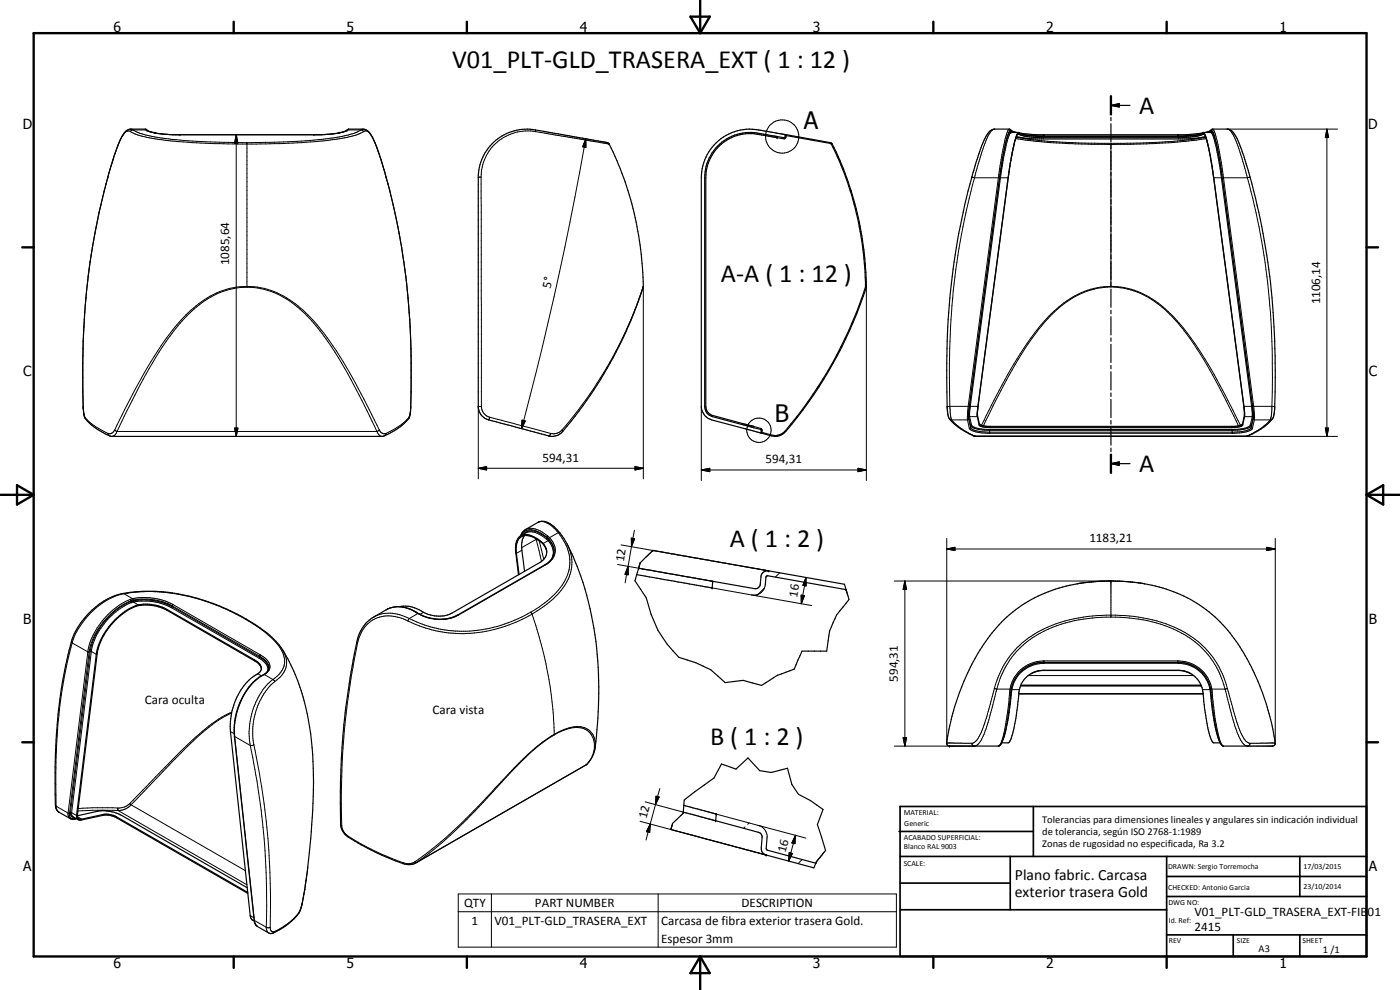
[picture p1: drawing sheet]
<svg xmlns="http://www.w3.org/2000/svg" width="420mm" height="297mm" viewBox="0 0 420 297" stroke-linecap="round" stroke-linejoin="round" font-family="sans-serif">
<g fill="none" stroke="#000" stroke-width=".35">
<path d="M45.8 39.8l.8 .1M45.9 39.8l-1.3-.4-1-.7h-4.5a5 5 0 0 0-3.2 3.7l-.2 .4a104.4 104.4 0 0 0-4.4 14.5 226.4 226.4 0 0 0-6.2 66.3v.3a4 4 0 0 0 1.8 3.1l2.6 1.9 2.1 1.3 1.8 .7h81.4a17.9 17.9 0 0 0 8.1-5.8l.4-3.1a253.4 253.4 0 0 0-.7-30.4 183.9 183.9 0 0 0-9.9-48.3l-.7-1.8a4.3 4.3 0 0 0-3-2.8h-4.4l-.9 .7-1.3 .4M45.9 39.8l5.9 .6h44.7l5.9-.6M102.4 39.8l-.7 .1M303.3 39.8h2.4l.6 .4 1.7 .4 4.6 .4h41.6l4.6-.4 1.1-.2 1.2-.6h2.4M305.6 39.8l-.5 .8-.4 1.1M305.8 39.9l5.4 .5h44.4l5.4-.5M333.4 31.6l2.5-.5v1zM333.4 28.9v5.4M333.4 35.2v1M333.4 37.1v5.5M333.4 31.6h5.7"/>
<path d="M361.2 39.8l.2 .1a33 33 0 0 1 2.2 9.1l.3 1.7M363.5 39l-1.8 .8M363.5 39h.1M363.5 39l.4-.3h4.6a5.4 5.4 0 0 1 3.3 4.1 147.3 147.3 0 0 1 7.2 27.2 238.9 238.9 0 0 1 3.5 53.4v.2a4.1 4.1 0 0 1-1.9 3.4 22.4 22.4 0 0 1-6.5 3.9h-81.4l-2.4-1.1a16 16 0 0 1-5.5-4.3l-.4-1.4a224 224 0 0 1 7.4-71.6l.8-2.8a30.3 30.3 0 0 1 4.4-10.3l.8-.5 .7-.2 4.6 .1a2.42 2.42 0 0 0 2 1M147.6 43.3a14.8 14.8 0 0 1 14.4-4.1l20.4 3.6a29.7 29.7 0 0 1 3.8 7.9 97.9 97.9 0 0 1 6.7 35.7l-.7 2.2a120.6 120.6 0 0 1-9.1 20.3 117.4 117.4 0 0 1-14.9 21.2l-1.6 .7a6.9 6.9 0 0 1-4.1-.6l-13.5-3.6a6.6 6.6 0 0 1-4.4-1.8l-.7-1.2-.4-1.3v-69.8a14.5 14.5 0 0 1 4.1-9.2zM182.1 42.8h.1M233.2 41v.3l-2-.4a20 20 0 0 0-10.9 0 13.3 13.3 0 0 0-8.5 12.4v68.6a2.83 2.83 0 0 0 2.1 2.8l12.3 3.2-.1 .4M233.2 41l-2-.4a19.5 19.5 0 0 0-10.8 0 13.7 13.7 0 0 0-8.9 12.7v68.6a3.2 3.2 0 0 0 2.3 3.1l12.3 3.3M235.9 40.8v.3M235.9 40.7v.1M235.9 40.7l13.2 2.3 .4 .3a98.5 98.5 0 0 1 10.2 42.8 124.2 124.2 0 0 1-24.7 43.8 4.1 4.1 0 0 1-3.4 .7l-2.8-.8-.1-.6M236 40.4l13.4 2.4a56.1 56.1 0 0 1 5.1 11.8 101.4 101.4 0 0 1 5.5 31.6 124.7 124.7 0 0 1-24.8 43.9 4.2 4.2 0 0 1-3.6 .7l-2.9-.8"/>
<path d="M236 40.4l-.3 .2-.2 .7-2.3-.3M236 40.4l-5.1-.9a17.4 17.4 0 0 0-13.8 1.6 14.6 14.6 0 0 0-6.6 12.2v68.6a4.4 4.4 0 0 0 3.1 4.1l15.1 4M303.2 49l-9.7 72.9M303.9 45.2l-.7 3.8M304.4 42.7l-1.2 6.3M304.5 42.7l-.6 2.4M304.7 41.7l-.3 1M304.8 41.7l.5-1.3a.39 .39 0 0 1 .3-.3 .39 .39 0 0 1 .4 .3l1.5 .5 5.1 .4h42.9a12.7 12.7 0 0 0 5.8-1.2l1.1 3.1 1.3 6.6M304.8 41.7l-.3 1M305 41l5.8 .7h45.2l5.8-.7M333.4 43.5v1M333.4 45.4v5.4"/>
<path d="M333.4 51.7v1.1M333.4 53.7v5.4M333.4 60v1.1M363.8 50.7l.5 2.6M364 51.6l.1 .9M364.2 53.3l9.1 68.6M333.4 61.9v5.5M333.4 68.3v1M333.4 70.2v5.5M333.4 76.6v1M333.4 78.5v5.4M333.4 84.8v1.1"/>
<path d="M333.4 86.7v5.5M333.4 93.1v1M333.4 95v5.5M333.4 101.4v1M333.4 103.3v5.5M333.4 109.6v1.1M333.4 111.5v5.5M333.4 117.9v1.1M333.4 119.8v5.5M226.1 128.3l2.3 .6v.9l.3 .2M226.1 128.3h.1M293.3 123.9v.3"/>
<path d="M293.4 123.5l-.1 .3M293.4 122.3a8.9 8.9 0 0 0 .5 5.3l.8 .4 2.4 .3h73.5l1.5-.3 .8-.5 .6-2.7v-1.3M293.4 122.3v.8M293.5 121.9l-.1 .4M333.4 139.1l2.5-.5v1zM333.4 126.2v1.1M333.4 128.1v5.5M333.4 134.5v1M333.4 136.4v5.5M333.4 139.1h5.7M373.3 121.9l.1 .8M373.4 122.7l.1 .4"/>
<path d="M373.4 122.7l.1 .8M373.5 123.5v1.2l-.6 2.6-.8 .4-1.6 .2h-74.2l-1.6-.2-.7-.4-.7-2.8M157.8 159.9l-1.5 .9M156.2 160.8l.6-1.1 .7-.7 4-2.3a4.3 4.3 0 0 1 4.9 1.4 31.6 31.6 0 0 1 6.8 11.8 107.1 107.1 0 0 1 5.9 49.1 19.6 19.6 0 0 1-1.3 7.9l-1.9 2.6-51.2 29.5a4.7 4.7 0 0 1-3.8 .1l-1.1-.4a77.7 77.7 0 0 1-12.4-5.8l-3.8-2.5-1.1-1.7-.3-1.3-.1-6.5a208.7 208.7 0 0 1 5.7-50.6 10.3 10.3 0 0 1 4.3-5.1l3.8-2.2a9.8 9.8 0 0 1 10 1.2l1.4 .7a12.3 12.3 0 0 0 10.1-.4l26.2-15.1a4.6 4.6 0 0 0 2.7-4.3M157.4 160.7a6.5 6.5 0 0 0-.8 4.4l.8 6.3M164 165a7.3 7.3 0 0 0-6.9-4.2 3.9 3.9 0 0 0-2.2 4.6l.9 7M164 165l.1 .6M164 165a3.5 3.5 0 0 1-2 3.8l-26.3 15.1a9.7 9.7 0 0 1-10-1 8.5 8.5 0 0 0-5.8-.9M164 165a7.4 7.4 0 0 0-6.9-4.6 3.3 3.3 0 0 0-2.4 3.7l.9 8.4M191.1 172.4l-.5 1.9 3.4 5.1a35.1 35.1 0 0 0 9.7 17.8l5.1 1.6 4.5 2.2 4.3 3.8 5.4-.7 5.5 1.6 4.8-3.1 5-1.8 2.4-5.4h7.4a22.7 22.7 0 0 1 6.7-15.5l-.9-3M191.1 172.4l22.4 4h.2l.2-2M191.7 170.5l22.2 3.9"/>
<path d="M191.7 170.5l-.6 1.9M191.7 170.3h.1M192.1 168.8l-.4 1.7M192.1 168.8h.1M192.2 168.8l3.7-3.7 34.5 6.1M229.7 175.4l.2-2.3 .6-.3 23.4 4.1M230.4 171.2l.3 .1M230.4 171.2a2 2 0 0 0-2 1.9l-.2 2.2a1.48 1.48 0 0 1-1.8 1.3l-12.5-2.2M230.7 171.3l22.7 4 .5 1.6M78.4 200.6l-.6-1.2-.9-.9-26.9-15.5a11.8 11.8 0 0 0-14.5 2.3 19.4 19.4 0 0 0-6.3 10.9l-6 48.7 .1 .4 .5 .4 .7 .1 7.3-1.5 2.8 .6 39.8 22.9M80.7 200.2a3.4 3.4 0 0 1-2.6 2.7 19.9 19.9 0 0 0-7.8 18l6.1 55.8 .7 1.2 3.7 2.1a2.57 2.57 0 0 0 2.5-.7 15.5 15.5 0 0 0 6.8-6.3l.5-1.6a202.1 202.1 0 0 0 3.1-47.1 64.3 64.3 0 0 0-8.4-28.6 25.8 25.8 0 0 0-8.8-8.4 61.7 61.7 0 0 0-29.9-9.9h-3.8a22 22 0 0 0-22.1 17.7l-1.8 8.6a171.6 171.6 0 0 0-2.3 37.9l.2 1 .7 1 3.7 2.1h1.7M305.8 208.2h55.2"/>
<path d="M305.8 208.2h55.3M306.2 205.8h54.4M306.4 205.6h54.1M308.2 200.1a10.2 10.2 0 0 0-5 9.2 49.5 49.5 0 0 1-2.9 14.1l-.5 .5h-14.9l-.6-.4a29.1 29.1 0 0 1 1.4-8.6 70.3 70.3 0 0 1 12-25 42.3 42.3 0 0 1 32.4-15.5 49.8 49.8 0 0 1 30.1 7.3 50.5 50.5 0 0 1 17.3 22.7 80 80 0 0 1 5.1 17.5l.1 1.4-.8 .6h-14.8a4.9 4.9 0 0 1-1.7-3.5l-1.2-6-.6-5.1a10.4 10.4 0 0 0-5-9.2M310.7 201.5l2-.3h41.4l2 .3 1.4 .7M310.7 201.5l-1.3 .7M310.7 201.5a7.8 7.8 0 0 0-5.1 8.2 41.7 41.7 0 0 1-2.5 12.7l-.6 .5h-1.9M313.2 201.1l-2.5 .4M353.6 201.1a7.4 7.4 0 0 1 7.4 6.8l.9 6.9 1.3 6.3a2.47 2.47 0 0 0 1.1 1.8h1.9M22 245.1l1.4 .8M23.2 244.8l6.5-1.5a12.1 12.1 0 0 1 6.8 1.3l37.7 21.8M23.4 245.9l-.3-.5-.1-.7 5.9-48.4a20.2 20.2 0 0 1 12.6-14.8 14 14 0 0 1 8.6 1.3l26.3 15.2a2.56 2.56 0 0 1 1.7 3.5l-.2 .2a16.5 16.5 0 0 0-7.5 9l-.7 2.4-.5 2.5v3.9l5.9 55.5a1.66 1.66 0 0 0 1.2 1.4"/>
<path d="M23.4 245.9l1 .1 7.1-1.5 1.7 .2 1.3 .4 39.9 23M201.3 248.8v.1M201.3 248.9l28.3 7.6M205.1 243.7l9.7 2.6M205.1 243.7v.3l-3.3 3.1-.5 1.7M205.2 241.6l.1-1.6 9-6.6 2.2-4.2 4.4 1.6 3.6-3.4 3.5 3.8 3.5 .6 4.8-1.3 1.3 4.9 2 2.9 3.6 1.9 3.8 2.7-1.7 4.5 2.5 7.8-2.9 3.8M205.2 241.6l-.1 2.1M205.2 241.6l9.7 2.6-.1 2.1M214.8 246.3l13.4 3.7 .5 1-.2 3.8 .3 1 .8 .6M229.6 256.5h.3M229.6 256.4l.3 .1M229.8 256.5h.1"/>
<path d="M229.9 256.5l14.4 3.9 .5-1.4M230.2 251.4l-.3 3.2 .3 .4 14.6 4M244.9 258.8l-.1 .2"/>
</g>
<g fill="none" stroke="#000" stroke-width=".3">
<path d="M39.1 39.5a1.64 1.64 0 0 0-2.2 1.1l-2.2 4.7-2.3 7.8M39.1 39.5l2.6 1.1a103.2 103.2 0 0 0 24.1 2.5l11.1 .1a232.9 232.9 0 0 0 21.2-1l6.2-1 2.6-.7 2.2-1M39.2 38.7l.4 .1a19.3 19.3 0 0 0 6.7 2.3l5.4 .7 7.5 .6 17.7 .4a191.3 191.3 0 0 0 18.5-.9l6.5-.8a20.7 20.7 0 0 0 7.1-2.4M43.6 38.7l.1 .2M43.7 38.9l.3 .1M43.7 38.9l.2 .1M43.9 39l1 .5 2.1 .5 4.8 .4h44.7l4.7-.4 2.2-.5 .9-.5M44 39h-4.3l-.6 .5M44 39l.1 .1M104.3 39h4.2l.6 .5M104.5 38.9l-.3 .2M104.5 38.9l-.2 .1"/>
<path d="M104.6 38.7l-.1 .2M109.1 39.5a1.64 1.64 0 0 1 2.3 1.1l1.7 3.5 2.8 9M160.6 39l.1 .5M160.7 39.5a13.9 13.9 0 0 0-16.3 13.6M160.7 39.5l22.1 3.7M298.5 38.7a3.2 3.2 0 0 0-2 2.1l-1.9 5-2.1 7.5M302.9 38.7a5.8 5.8 0 0 0-1.3 3.4l-1.7 9.4-9.3 70.4M303.3 39.6v.2M303.3 39.5v.1M303.3 39.5a.87 .87 0 0 0-.8 1.1l-1 3.7M303.3 39v.1M303.3 39.2l-.1-.1a17.6 17.6 0 0 0-2.1 7.4l-1.1 6.9-7.5-.1"/>
<path d="M303.3 39.8l-.2 .2a38.6 38.6 0 0 0-2.5 10.7l-9.6 72.4a10.1 10.1 0 0 0 .6 4.4M303.3 39.1v.1M303.3 39.6l.1 .1M303.3 39.2l.2 .1M303.3 39.1l.2 .2M303.3 39.2v.3M303.4 39.7l-.1 .1M303.4 39.7l.1 .1M303.5 39.3l.7 .5M305.8 39.8l-.1 .3M361 39.8l.1 .3M363.4 39.7l.1 .1a23.9 23.9 0 0 1 2.2 8.3l10 75a8 8 0 0 1-.5 4.4"/>
<path d="M363.4 39.7l-.1 .1M363.4 39.1v.2M363.5 39.2a1.41 1.41 0 0 1 .9 1.5l1.1 4.1 .9 5.8M363.5 39.2v.3M363.5 39.2l-.8 .6M363.5 39.1v.1M363.5 39.5h.1a5.6 5.6 0 0 1 1.4 3.5l1 5.1M363.5 39.5v.3M363.5 39.5l-.1 .2M363.5 39v.1M363.9 38.7l.5 .8 .8 2.6 1.4 6.7 9.6 73.1M398.2 38.7l.5 2.6h-.9z"/>
<path d="M398.2 38.7v92.2M401.4 38.7h-33.1a2.5 2.5 0 0 1 1.8 1.8l1.9 4.8 2.3 8M32.4 53.1h.1M32.4 53.1a222.9 222.9 0 0 0-7.4 68.9M54 40.4h.1M70.9 40.4l.5 2.6h-1zM70.9 40.4v90.5M74.1 42.8v43.4M94.2 40.4h.1M115.9 53.1h.1M115.9 53.1a215.7 215.7 0 0 1 7.4 64.5v4.4M144.4 53.1l-.9 .2"/>
<path d="M144.4 53.1l.1 69.1a3.4 3.4 0 0 0 2.5 3M175.8 41.7v2.5l-.9-.2zM175.8 41.7a1022.9 1022.9 0 0 1-19.3 86.9M182.8 43.2h.1M234.9 41.5l-.1 .1M235.1 41.3l-.1 .1M235.9 41.1l-.4 .6-2.3-.4M235.9 40.5l-.2 .2M239.8 41.1l-.2 .2M243.6 41.8l-.2 .2M247.4 42.5l-.2 .2M250.2 44.1l-.2 .2"/>
<path d="M251.7 47.2l-.3 .2M253 50.3l-.2 .2M254.2 53.6l-.2 .2M255.3 57l-.2 .1M291.7 53.1h.1M291.7 53.1l.8 .2M292.5 53.3a222.3 222.3 0 0 0-7.4 69l.5 3.7M299.9 53.3v.1M300 53.3h.1M300 53.3l-9.1 68.7M300 53.3h2.5M301.4 44.8l-1.4 8.5"/>
<path d="M304.8 41.6a151.1 151.1 0 0 0 22.8 1.7 251.4 251.4 0 0 0 31.5-1.3l2.9-.4M305 41.2l6.8 1 6.2 .4 8.6 .4h11.7a139.8 139.8 0 0 0 23.6-1.8M305.4 40.3h.4M306.9 40.4l4.7 .4h43.6l4.7-.4M313.3 40.4l-.1 .9M333.4 43v43.1M353.5 40.4l.1 .6M353.6 41v.3M361 40.3h.5M366.2 48.9l.3 1.7M366.4 50.6l.4 2.7M366.5 50.6l.3 2.8"/>
<path d="M366.8 53.3h-2.5M366.8 53.3l9.1 68.7M366.8 53.4h.1M374.3 53.3l-7.5 .1M374.3 53.3a214.4 214.4 0 0 1 7.5 64.3l-.1 6-.5 2.4M375.1 53.1l-.8 .2M256.4 60.5l-.3 .1M257.2 64l-.1 .2M258.1 67.7l-.2 .2M258.8 71.5l-.3 .3M259.3 75.5l-.2 .2M259.7 79.5l-.2 .3"/>
<path d="M74.1 86.2a26.3 26.3 0 0 1 18.8 9.3l.6 .8a86.8 86.8 0 0 1 11.8 17.5l7.8 15.7M74.1 86.2a25.5 25.5 0 0 0-18.7 9.3 83.4 83.4 0 0 0-12.4 18.3l-7.9 15.7M193.1 85.9v57.8M193.1 86l-2.4 6.5-3.5 8.1a126.9 126.9 0 0 1-9.1 16 128 128 0 0 1-9.4 12.4M256 96.7l-.4 .5M258.9 89.4l-.5 .4M260 83.8l-.3 .2M260 85.9v58.3M333.4 86.1a26.4 26.4 0 0 0-19.6 10.3l-.6 .7a100.2 100.2 0 0 0-12.8 20.1l-5.3 10.6M333.4 86.1a26.6 26.6 0 0 1 19.6 10.3 100.9 100.9 0 0 1 14.2 22.3l4.5 9.1M245.9 115.7l-.8 .9M252.1 105.1l-.6 .6"/>
<path d="M25 122h.1M25 122l.1 1.8 .4 1.4M25.5 125.2l.1 .4M25.5 125.2l.2 .3a20.5 20.5 0 0 0 6.7 4.5M32.4 130l.4 .7M34.4 129a1.76 1.76 0 0 1-2 1M34.4 129l3-6.1a159.6 159.6 0 0 1 12.6-21.6 39.7 39.7 0 0 1 15.9-13.8 23.1 23.1 0 0 1 24.3 5 73.5 73.5 0 0 1 14.7 19.3l4.4 8 4.5 9.2M34.4 129l.7 .5M35.1 129.5l-.7 1.1-.8 .3M35.1 129.5h78M70.4 128.4h1l-.5 2.5zM113.1 129.5l.9 1.2 .6 .2"/>
<path d="M113.8 129a1.61 1.61 0 0 0 2.1 1M113.8 129l-.7 .5M115.9 130l-.4 .7M122.8 125.2l-.2 .4M122.8 125.2a17.6 17.6 0 0 1-6.9 4.8M123.3 122h.1M123.3 122l-.2 2.2-.3 1M143.5 121.9h.1M143.5 121.9v21.8M143.5 121.9l1 .1M147 125.2l-.4 .8M147 125.2l18.3 4.8"/>
<path d="M156.7 126.1l.9 .2-1.1 2.3zM165.3 130l-.3 .6-.4 .2M168.7 129l.2 .4M168.7 129a3.5 3.5 0 0 1-3.4 1M168.9 129.4v.1M190.6 140l2.5 .5-2.5 .5zM210.5 121.9v22.3M226.2 127.9l2.2 .7 .3 .6M228.4 128.8l-.1 .1M228.5 128.7h.1M231.3 130.4l-.3 .2M284.3 122h.1"/>
<path d="M284.9 125.6l.7 .4M285.6 126h4.8M285.6 126l3.1 2.7 4.2 2.2M290.4 126l.5 2.5M290.6 121.9l-6.3 .1M290.6 121.9l.3 .1M290.6 121.9l-.2 4.1M290.7 125.7l.5 2.5M290.7 125.7l-.3 .3M290.7 124l.1 1.2M290.8 125.2l.5 2.5M290.9 122.4l-.2 1.3"/>
<path d="M290.9 122l-.2 3.7M290.9 128.5a3.5 3.5 0 0 0 2.8 1.3l2.7 .2h74l2.7-.2a4.1 4.1 0 0 0 2.8-1.3M291.2 128.2l.1 .2M291.2 128.4l-.3 .1M291.3 127.7a5.9 5.9 0 0 0 4.7 1.4h74.3l2.5-.2a3.6 3.6 0 0 0 2.7-1.2M291.3 127.7l-.1 .5M291.6 127.5a4.3 4.3 0 0 0 3.5 1.3h76.7a5 5 0 0 0 3.4-1.2v-.1M291.6 127.5l-.3 .2M292 130.7h82.7M293.3 125h-2.4l-.1 .2M293.5 121.9h-2.6v.4M293.9 127.2v.3"/>
<path d="M294.5 127.6l.8-1.4a133.4 133.4 0 0 1 18.2-30 29.3 29.3 0 0 1 15.8-9.9 24 24 0 0 1 21.9 7.8 91.5 91.5 0 0 1 15.7 23l5.4 10.5M297.1 128.9l-.1 1.1M297.2 127.9l-.1 .4M369.6 127.9v.4M369.7 128.9l.1 1.1M372.9 127.2v.3M373.3 121.9h2.6v.4M373.5 125h2.4l.2 .2M373.9 130.9h27.5M375.2 127.5l.3 .2M375.5 127.7l.1 .5M375.6 128.2a5.2 5.2 0 0 1-4.2 1.4l-75 .1-3-.4a3.1 3.1 0 0 1-2.1-.9"/>
<path d="M375.6 128.2l.3 .3M375.9 122l.1 .8M376 122.8l.1 2.4M376 122.4v.5M376 122.9l.1 2.8M376.1 125.2l-.6 2.5M376.1 125.7l.4 .3M376.1 125.7l-.5 2.5M376.2 121.9l-.3 .1M376.2 121.9l6.4 .1M376.2 121.9l.3 4.1M376.5 126l-.6 2.5"/>
<path d="M376.5 126h4.7M381.2 126a19.3 19.3 0 0 1-6.9 4.9h-.3M381.9 125.6l-.7 .4M382.6 122h.1M397.8 128.4h.9l-.5 2.5zM143.5 140.5l2.5-.5v1zM143.5 140.5h49.6M157.7 158.9a5.1 5.1 0 0 1 5 .7l1.7 1.2M157.8 159.9a5.4 5.4 0 0 1 5.6 1.4l.5 .4M161.5 156.7a3.6 3.6 0 0 1 3.9 1l2.1 2.1M167.5 159.8a12.5 12.5 0 0 1 2.5 13.5 27.5 27.5 0 0 1-13.5 11.9 36.8 36.8 0 0 1-32.6 .9l-1.1-.5M167.5 159.8l-2.9 1.9"/>
<path d="M167.5 159.8l.6 .1M190.4 159.1l-1.9 10.8M210.5 141l2.5-.5v1zM210.5 141h49.5M257.5 140.5l2.5 .5-2.5 .5zM37 178.1h.2M37.2 178.1l2.2-.3a48.7 48.7 0 0 1 14.8 .6 60.9 60.9 0 0 1 19.4 7.4M37.2 178.1a22.5 22.5 0 0 0-15.5 14.8M37.2 178.1l2.6 1.5M39.1 179.8l.2 .5M39.1 179.8a22 22 0 0 0-12.7 15.8M39.8 179.6l.2 .5"/>
<path d="M39.8 179.6l-.7 .2M39.8 179.6l4.2-.3a17.8 17.8 0 0 1 7.9 2.1M156.4 160.7a3.4 3.4 0 0 1 5-1.2l2.7 1.7M156.6 165.1l-1.6 .9M157 160.4a3.8 3.8 0 0 1 5-.4l1.6 1 1.1 1M160.9 161.6v.2M160.9 161.8l1.6 6.6M160.9 161.8l-4.4 2.5M161 161.7l-.1 .1M161.8 162.2l1.4 5.7M162.5 162.5v.2M163.6 169.4l.2 .1"/>
<path d="M163.8 169.5l-26.2 15.1M163.9 161.7l.6 .5M164.1 161.2l-.2 .5M164.1 161.2l.5 .5M164.4 160.8l-.3 .4M164.4 160.8a4.9 4.9 0 0 1-.3 8.5l-.3 .2M164.5 162.2a4.8 4.8 0 0 1 1.1 5.4M164.5 162.2l-1.5 .9M164.6 161.7l1.2 1.7 .5 1.8M164.7 162l-.2 .2M164.7 162h.1M164.7 162l.9 1.1 .6 1.7"/>
<path d="M170.2 163.2a12.1 12.1 0 0 1-1.8 14 33.1 33.1 0 0 1-8.7 7.1M185.4 169.4l28.5 5M186.4 163.5l44.3 7.8M188.5 169.9v2.6l-.9-.2zM188.5 169.9l-.9 5M189.5 161.5l.9 .2-.9 2.3zM213.7 176.4l29.9 5.3M228 177.9l-.9 .9M229.3 176.6l-1.3 1.2M229.7 175.4a3.5 3.5 0 0 1-4.1 3.1M234 171.9l-1.3 1.2M240.4 178.6l1 .1-.9 2.4z"/>
<path d="M241.9 173.3v2.5l-1-.2zM241.9 173.3l-1.4 7.8M268.4 174.3h65.7l4.5 .2 4.9 .7M271.6 174.3l.5 2.5h-1.1zM271.6 174.3v49.6M284.1 164.7l2.5-.5v1zM284.1 164.7h98.6M284.1 161.5v61.5M330.8 174.4l-7.5 .8M332.8 174.3l-.7 .1M333.4 174.3h.1M333.4 174.3v10.9"/>
<path d="M380.2 164.2l2.5 .5-2.5 .5zM382.7 161.5v61.5M21.5 192.4l.2 .5M21.7 192.9a157.2 157.2 0 0 0-4.9 42.4v6.6M21.7 192.9l4.7 2.7M26.4 195.6h.3M26.4 195.6l-6 48.4M26.7 195.6l-5.8 48.4M27.1 195.4l.3 .1M27.1 195.4l-5.9 48.4M27.4 195.5l-5.9 48.3M27.4 195.5l1.5 .8"/>
<path d="M39.2 180.5l.2 .3M39.2 180.5a21.3 21.3 0 0 0-12.1 14.9M39.3 180.3l-.1 .2M39.3 180.3a21.7 21.7 0 0 0-12.6 15.3M40 180.3v.3M40 180.3l-.8 .2M40 180.3a17.8 17.8 0 0 1 11.6 1.7M40 180.1l-.7 .2M40 180.1l2.1-.4h2.3a17.8 17.8 0 0 1 7.3 2.1M40 180.6a18.7 18.7 0 0 0-8.2 5.9l-1.5 2a16.9 16.9 0 0 0-2.9 7M40 180.6l2.1-.3 3.8 .2 2.6 .6 2.9 1.2M40 180.6l1.5 .9"/>
<path d="M40.8 181.7l-.1 .2M50.1 182.8l-.1 .2M51.4 182.3l26.4 15.2M51.6 182l-.2 .3M51.6 182l26.3 15.2M51.7 181.8l-.1 .2M51.7 181.8l26.2 15.1M51.9 181.4l-.2 .4M51.9 181.4l26.3 15.1M73.6 185.8a27.2 27.2 0 0 1 11.1 9.7 5.9 5.9 0 0 1-2.2 8l-.6 .4M73.6 185.8h.3M76.4 198v.3"/>
<path d="M77.8 197.5a4 4 0 0 1 2.5 3.8M77.9 197.3l-.1 .2M77.9 196.9v.4M77.9 196.9a4.8 4.8 0 0 1 2.8 3.3M77.9 197.2l1.8 1.3 .9 1.7M78.2 196.5a4 4 0 0 1 2.7 4.3l-.7 1-.9 .6M78.2 196.5l-.3 .4M84.7 194.9l.2 .3a6.3 6.3 0 0 1 1 4.5 7.2 7.2 0 0 1-3.4 4.8M107.1 192.7l.2 .3M107.3 193l-2 10.7a223.1 223.1 0 0 0-2.7 44M112.1 185.2a10.9 10.9 0 0 1 10.7 .4M115.9 183a8.5 8.5 0 0 1 8.8 .7"/>
<path d="M122.4 186.3a10.7 10.7 0 0 0-11.1 .1 10.6 10.6 0 0 0-4 6.6M122.8 185.6l-.4 .7M124.7 183.7l.7 .4M124.9 183.6l-.2 .1M125.4 184.1l2.6 1.1 3.2 .6 3.2-.1 3.2-1.1M125.4 184.1h.1M125.4 184.1l-2.6 1.5M127.1 183.7l-1 .6M137.4 184.5l.2 .1M159.2 183.7l.5 .6M159.7 184.3a39.8 39.8 0 0 1-30.8 4.5l-2.5-.8-4-1.7M159.7 184.3a115.3 115.3 0 0 1 6.6 36.2"/>
<path d="M308.8 199.8l-.6 .3M311.9 198.8l-1.3 .3-1.8 .7M311.9 198.8l-3.1 1M313.3 198.8h.1M313.3 198.8v.2M313.3 199a9.6 9.6 0 0 0-9.6 7.9M313.3 199h40.3M313.3 198.3v.4M313.3 198.3a10.3 10.3 0 0 0-10.2 8.9 66.6 66.6 0 0 1-2.8 16l-.7 .7M313.3 198.7l-1.4 .1M313.3 198.3h40.2M313.3 198.7v.1"/>
<path d="M353.5 198.3l.1 .7M353.5 198.3a10.7 10.7 0 0 1 7 2.7 11 11 0 0 1 3.4 8.5 53.5 53.5 0 0 0 2.7 13.7l.6 .7M353.5 198.7l1.4 .1M353.6 198.8h.1M353.6 199a9.6 9.6 0 0 1 9.5 7.9M354.2 198.8h-42.3M354.9 198.8l1.3 .3M356.2 199.1l1.3 .4M356.8 199.3l.7 .2M357.5 199.5l1.1 .6M357.5 199.5l.5 .3M69.2 219.5l1.1 .6"/>
<path d="M69.5 214a34.4 34.4 0 0 0-10.5 7.4l-7.4 7.2-12.3 12.9M69.5 213.7a41.5 41.5 0 0 0-11.6 8.2l-4.6 4.5-14.4 14.7M77.4 202.1l1 .7M78.6 202.7h.2M78.8 202.7a19.5 19.5 0 0 0-8.4 15.1v3.2M79.2 202.4h.1M79.3 202.4l-.5 .3M79.3 202.4l2.6 1.5M80.6 200.2l.1 .1M81.9 203.9a21 21 0 0 0-7.2 16.2l.3 2.9a225 225 0 0 1 4.9 55.2M81.9 203.9l.6 .6M82.5 204.5a19.7 19.7 0 0 0-6.7 14.2l.1 2.8 .3 2"/>
<path d="M298.4 206.6l.8 .2M298.4 206.6a60.5 60.5 0 0 1-5 15.1l-.7 .8-.8 .5-7.8-.1M298.4 206.6a26.7 26.7 0 0 1 10.4-15.3 43.8 43.8 0 0 1 27.4-6.6 38.8 38.8 0 0 1 22.4 7 25.8 25.8 0 0 1 9.8 14.9M299.2 206.8h4.1l.4 .1M299.2 206.8a26.4 26.4 0 0 1 17.9-19.1 50.5 50.5 0 0 1 36.4 1.7 25.8 25.8 0 0 1 12.6 12.8l1.6 4.6M299.2 206.8l-2.2 8.5-1.5 4.5a5.6 5.6 0 0 1-3 4.1M303 207.7h.3M303.3 207.8l.3 .1M303.6 207.9a52.8 52.8 0 0 1-2.7 14.1M303.7 206.9l-.1 1M303.7 206.9h2.2M306.4 205.6h54.1"/>
<path d="M308.6 202.7h49.6M313.2 201.1v.1M353.6 201.1v.1M360.9 206.9h2.2M363.1 206.9l.2 1M363.3 207.9l1.1 9 1.4 5.1M363.5 207.8l-.2 .1M363.5 207.7v.1M363.8 207.7l-.3 .1M367.7 206.8h-4.2l-.4 .1M367.7 206.8a74.8 74.8 0 0 0 4.7 15.4 2.25 2.25 0 0 0 2.4 1.6l.3-.8M368.4 206.6l-.7 .2"/>
<path d="M368.4 206.6l2.9 10.3 1.5 3.7a4.6 4.6 0 0 0 2.1 2.4l7.8-.1M70.3 220.9l.1 .1M70.4 221l6 55.2M70.4 221l4.7 2.7 1.1-.2M76.2 223.5a223.3 223.3 0 0 1 4.9 54.7M166.3 220.5a11.1 11.1 0 0 1 8.9-1.9 5.4 5.4 0 0 1 3.1 6.2l-.8 2.5-1.5 2.1M166.3 220.5a61.6 61.6 0 0 0-13.8 12.1l-3.2 3.5a153.1 153.1 0 0 1-24.2 22.6M176 229.4l-.1 .1M176 229.4l-50.9 29.3M176.1 229.3l-.1 .1M178.6 224.2a5.3 5.3 0 0 0-6.8-6 26.9 26.9 0 0 0-11.9 6.8l-4.3 4-6.6 7a162.3 162.3 0 0 1-23.2 21.7l-1.3 .9M196.9 238.9l.9 .2-1.1 2.3z"/>
<path d="M198 236.6l-1.3 4.8M268.4 223.9h24.1M271 221.4h1.1l-.5 2.5zM284.1 222.9h.1M291.7 223l.2 .6 .6 .3M382.7 222.9h.1M16.6 241.6l.2 .3M16.8 241.9l3.6 2.1M16.8 241.9l.4 1.3 .6 .6M20.4 244h.5M20.4 244l.1 .9 .6 .7M20.9 244a1.32 1.32 0 0 0 .3 1.4 1.32 1.32 0 0 0 1.4 .3"/>
<path d="M21.2 243.8h.3M21.2 243.8a1.17 1.17 0 0 0 1.1 1.5M21.5 243.8a1.04 1.04 0 0 0 .5 1.3M21.5 243.8l1.5 .9M22.6 245.7l-.2 .1M22.8 245.6l-.2 .1M23.2 245l1.3 .8M30.9 244.4l-.1 .2M35 245.1v.3M35.4 242.4v.7M35.4 243.1h.1M35.4 242.4h-7.6l-4.4 .2"/>
<path d="M35.4 243.1l.1 .1M35.5 243.2l38.6 22.3M35.5 243.2l-4.7-.1-7.4 .2M38.9 241.1l.4 .4M38.9 241.1l-.5 .5a4.4 4.4 0 0 1-3 .8M39.3 241.5l-1.5 1.2-2.3 .5M39.3 241.5l34.3 19.7M102.2 247.4l.4 .3M102.6 247.7a4.1 4.1 0 0 0 1.9 3.2M104.5 250.9l.1 .3M104.5 250.9a78.8 78.8 0 0 0 16.4 7.9M120.9 258.8v.3"/>
<path d="M124.5 258.6l.6 .1M124.5 258.6l-.7 .4a4.3 4.3 0 0 1-2.9-.2M125.1 258.7l-.2 .2M192.1 246.4l37.8 10.1M193.6 240.6l11.5 3.1M195.1 247.2l-.1 2.6-1-.3zM195.1 247.2l-1.2 4.9M196.7 241.4l-1.6 5.8M215 244.3l12.5 3.3M223.6 248.1l-.4 .4M224.8 246.9l-.4 .4M227.5 247.6a3.5 3.5 0 0 1 2.7 3.8"/>
<path d="M227.5 247.6l14.3 3.9M236.8 255.8l1 .3-1.1 2.3zM238.7 250.6l-.1 2.6-1-.3zM238.7 250.6l-2 7.8M240.7 257.9l-1.2 1.2M75.1 274.7l1 .6M76.3 276.1l.1 .1M76.4 276.2l.3 1.3 .6 .5M76.4 276.2l3.5 2M79.9 278.2l.5 .2 .7-.2M79.9 278.2a1.85 1.85 0 0 0 .7 1.7M81.1 278.2a.97 .97 0 0 0 .2 1.1 .97 .97 0 0 0 1.1 .2"/>
<path d="M82.4 279.5l-.3 .4M89.8 273.7l-.1 .3M89.8 273.7a18.7 18.7 0 0 1-7.4 5.8M90.7 270.8h.1M90.7 270.8l-.9 2.9M92.4 260.1l-1.7 10.7M137.5 268.2h131.5v16h-131.5zM137.5 273.6h131.5M147.5 268.2v16M197.5 268.2v16"/>
<circle cx="234.8" cy="41" r="5"/>
<circle cx="227.8" cy="129.1" r="3.6"/>
</g>
<g fill="#000">
<circle cx="44" cy="39" r=".18"/>
<circle cx="104.2" cy="39" r=".18"/>
<circle cx="303.3" cy="39" r=".18"/>
<circle cx="303.3" cy="39.8" r=".18"/>
<circle cx="233.2" cy="41.3" r=".18"/>
<circle cx="236" cy="40.4" r=".18"/>
<circle cx="226.2" cy="127.9" r=".18"/>
<circle cx="191.7" cy="170.5" r=".18"/>
<circle cx="195.9" cy="165.1" r=".18"/>
<circle cx="213.7" cy="176.4" r=".18"/>
<circle cx="213.9" cy="174.4" r=".18"/>
<circle cx="230.7" cy="171.3" r=".18"/>
<circle cx="253.9" cy="176.9" r=".18"/>
<circle cx="284.9" cy="223.9" r=".18"/>
<circle cx="214.8" cy="246.3" r=".18"/>
<circle cx="215" cy="244.3" r=".18"/>
<circle cx="229.9" cy="256.5" r=".18"/>
</g>
<g fill="none" stroke="#000" stroke-width=".71">
<path d="M10.1 9.9h400v277.1h-400zM70.1 6.5v3.4M140.1 6.5v3.4M207.2 5h5.8l-2.9 4.9zM210.1 0v9.9M280.1 6.5v3.4M350.1 6.5v3.4M333.4 28.9v5.4M6.7 74.2h3.4M410.1 74.2h3.5M333.4 136.4v5.5M.1 148.5h10"/>
<path d="M5.1 145.6l5 2.9-5 2.9zM410.1 148.5h10M410.1 148.5l5-2.9v5.8zM6.7 222.7h3.4M410.1 222.7h3.5M70.1 287v3.4M140.1 287v3.4M210.1 287v10M210.1 287l2.9 5h-5.8zM280.1 287v3.4M350.1 287v3.4"/>
</g>
<g fill="none" stroke="#000" stroke-width=".51">
<path d="M269.8 249.5h40.3M270.1 242h140v45h-140zM270.1 257h140M303.2 257v16M310.1 242v15M350.1 257v30M390.1 257v12M270.1 265h33.1M270.1 273h80M350.1 269h60M350.1 263h60M350.1 280.5h60"/>
<path d="M370.1 280.5v6.5M390.1 280.5v6.5"/>
</g>
<g fill="#000">
<path d="M333.4 31.6l2.5-.5v1zM70.9 40.4l.5 2.6h-1zM175.8 41.7v2.5l-.9-.2zM398.2 38.7l.5 2.6h-.9zM70.4 128.4h1l-.5 2.5zM143.5 140.5l2.5-.5v1zM156.7 126.1l.9 .2-1.1 2.3zM333.4 139.1l2.5-.5v1zM397.8 128.4h.9l-.5 2.5zM190.6 140l2.5 .5-2.5 .5zM210.5 141l2.5-.5v1zM257.5 140.5l2.5 .5-2.5 .5z"/>
<path d="M188.5 169.9v2.6l-.9-.2zM189.5 161.5l.9 .2-.9 2.3zM240.4 178.6l1 .1-.9 2.4zM241.9 173.3v2.5l-1-.2zM271.6 174.3l.5 2.5h-1.1zM284.1 164.7l2.5-.5v1zM380.2 164.2l2.5 .5-2.5 .5zM196.9 238.9l.9 .2-1.1 2.3zM271 221.4h1.1l-.5 2.5zM195.1 247.2l-.1 2.6-1-.3zM236.8 255.8l1 .3-1.1 2.3zM238.7 250.6l-.1 2.6-1-.3z"/>
</g>
<g font-size="7.9">
<text x="135.7" y="20.4">V01_PLT-GLD_TRASERA_EXT ( 1 : 12 )</text>
<text x="341.9" y="34.1">A</text>
<text x="216.4" y="84.5">A-A ( 1 : 12 )</text>
<text x="341.9" y="141.6">A</text>
<text x="219" y="164.1">A ( 1 : 2 )</text>
<text x="213.1" y="223.4">B ( 1 : 2 )</text>
</g>
<g font-size="7.2">
<text x="241.3" y="38.8">A</text>
<text x="232.6" y="126.6">B</text>
</g>
<g font-size="4.7">
<text x="304.6" y="263.9">Plano fabric. Carcasa</text>
<text x="304.6" y="269.3">exterior trasera Gold</text>
</g>
<g font-size="4.2">
<text x="34" y="9.6">6</text>
<text x="104" y="9.6">5</text>
<text x="174" y="9.6">4</text>
<text x="244" y="9.6">3</text>
<text x="314" y="9.6">2</text>
<text x="384" y="9.6">1</text>
<text x="6.8" y="38.7">D</text>
<text x="410.6" y="38.7">D</text>
<text x="7" y="112.9">C</text>
<text x="410.8" y="112.9">C</text>
<text x="7" y="187.1">B</text>
<text x="410.8" y="187.1">B</text>
<text x="7" y="261.4">A</text>
<text x="410.8" y="261.4">A</text>
<text x="34" y="290.4">6</text>
<text x="104" y="290.4">5</text>
<text x="174" y="290.4">4</text>
<text x="244" y="290.4">3</text>
<text x="314" y="290.4">2</text>
<text x="384" y="290.4">1</text>
</g>
<g font-size="3.9">
<text x="68.8" y="79.6" transform="rotate(-90 68.8 79.6)">1085,64</text>
<text x="165.3" y="86.7" transform="rotate(-78 165.3 86.7)">5°</text>
<text x="396.2" y="91.4" transform="rotate(-90 396.2 91.4)">1106,14</text>
<text x="162.8" y="138.5">594,31</text>
<text x="229.8" y="139">594,31</text>
<text x="326.9" y="162.6">1183,21</text>
<text x="187.2" y="168.7" transform="rotate(-80 187.2 168.7)">12</text>
<text x="239.2" y="179.5" transform="rotate(-80 239.2 179.5)">16</text>
<text x="269.5" y="204.6" transform="rotate(-90 269.5 204.6)">594,31</text>
<text x="43.4" y="211.1">Cara oculta</text>
<text x="129.8" y="214.4">Cara vista</text>
<text x="194" y="245.9" transform="rotate(-75 194 245.9)">12</text>
<text x="235.7" y="256" transform="rotate(-75 235.7 256)">16</text>
<text x="139.3" y="272.2">QTY</text>
<text x="160.6" y="272.2">PART NUMBER</text>
<text x="222.5" y="272.2">DESCRIPTION</text>
<text x="358.5" y="275">V01_PLT-GLD_TRASERA_EXT-FIB01</text>
<text x="141.6" y="277.5">1</text>
<text x="148.4" y="277.5">V01_PLT-GLD_TRASERA_EXT</text>
<text x="198.4" y="277.5">Carcasa de fibra exterior trasera Gold.</text>
<text x="358.5" y="279.4">2415</text>
<text x="198.4" y="282.9">Espesor 3mm</text>
</g>
<g font-size="3.1">
<text x="312.7" y="246.8">Tolerancias para dimensiones lineales y angulares sin indicación individual</text>
<text x="312.7" y="250.4">de tolerancia, según ISO 2768-1:1989</text>
<text x="312.7" y="254">Zonas de rugosidad no especificada, Ra 3.2</text>
<text x="377.7" y="285.6">A3</text>
<text x="397" y="285.9">1 /1</text>
</g>
<g font-size="2.4">
<text x="271.2" y="244.4">MATERIAL:</text>
<text x="271.3" y="252">ACABADO SUPERFICIAL:</text>
<text x="271.4" y="247.9">Generic</text>
<text x="271.3" y="254.6">Blanco RAL 9003</text>
<text x="271.2" y="259.7">SCALE:</text>
<text x="350.6" y="260.8">DRAWN: Sergio Torremocha</text>
<text x="391.2" y="260.6">17/03/2015</text>
<text x="350.6" y="267">CHECKED: Antonio Garcia</text>
<text x="391.2" y="266.7">23/10/2014</text>
<text x="350.6" y="271.4">DWG NO:</text>
<text x="350.8" y="276.9">Id. Ref:</text>
<text x="350.8" y="282.8">REV</text>
<text x="371.2" y="282.9">SIZE</text>
<text x="390.9" y="282.9">SHEET</text>
</g>
</svg>
